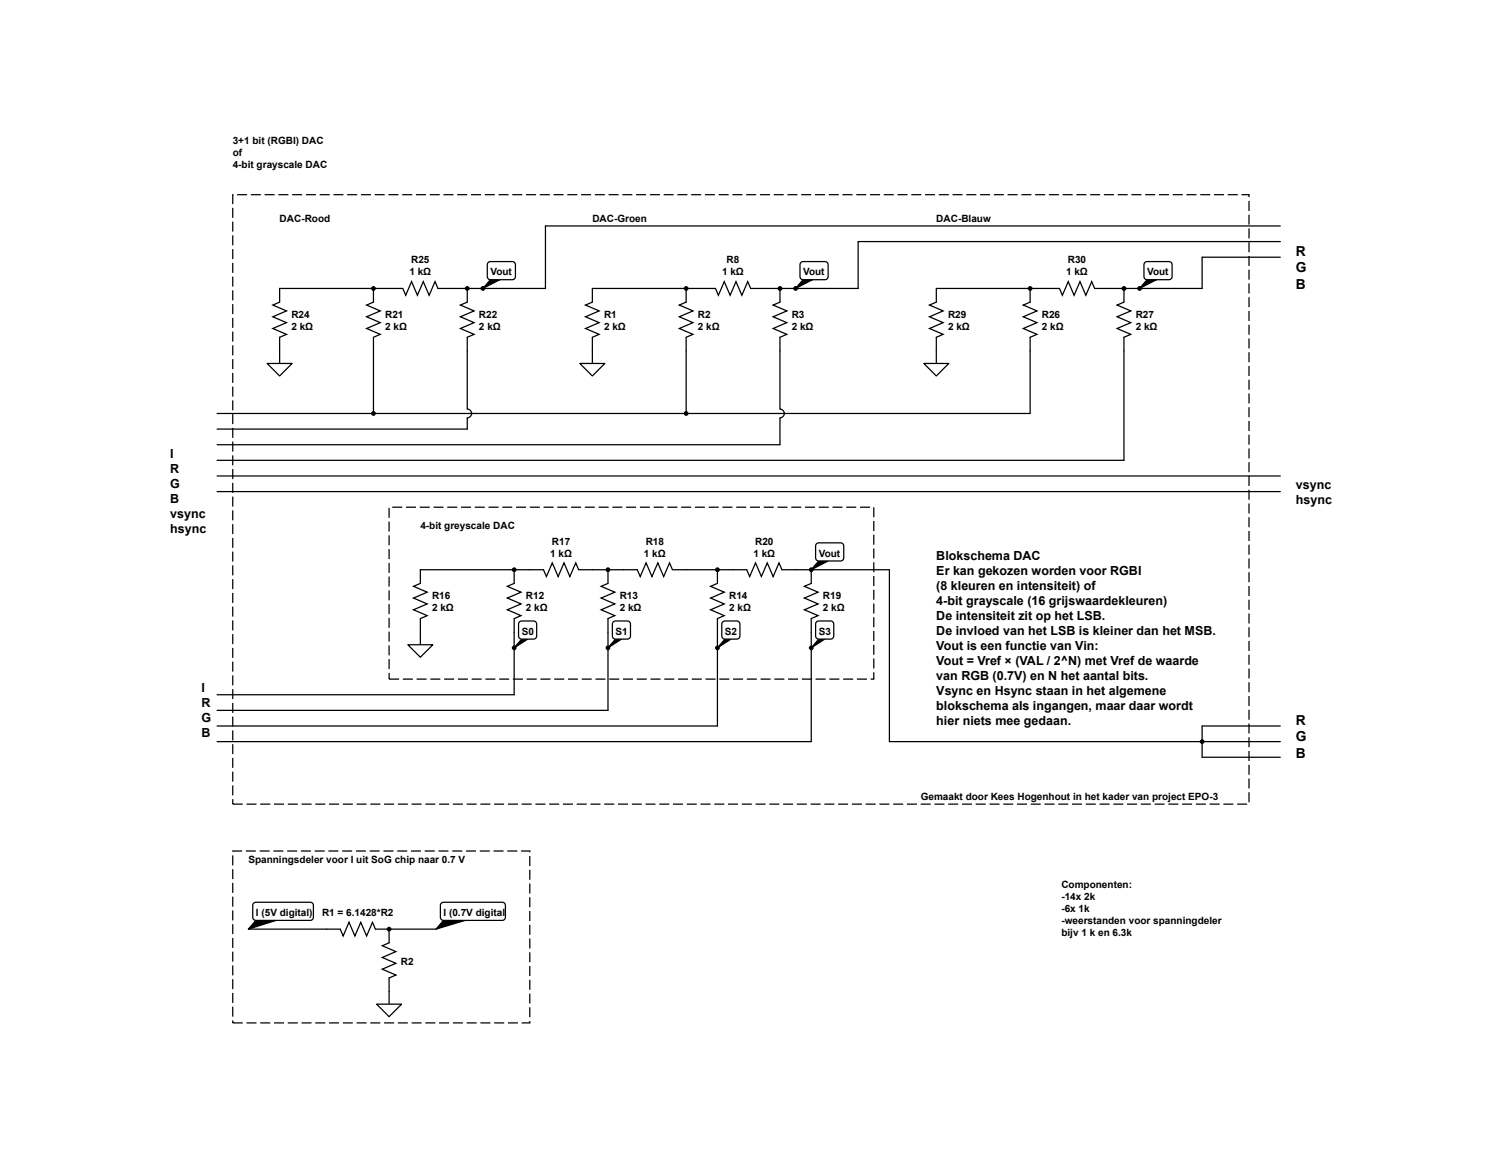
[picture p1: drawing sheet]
<svg xmlns="http://www.w3.org/2000/svg" width="279mm" height="216mm" viewBox="0 0 279 216" stroke-linecap="round" stroke-linejoin="round" font-family="sans-serif">
<path d="M43.3 36.2h189v113.5h-189zM72.4 94.4h90.1v32h-90.1zM43.3 158.4h55.3v32h-55.3z" fill="none" stroke="#000" stroke-width=".23" stroke-dasharray="1.9 .7" stroke-linecap="butt"/>
<path d="M91.2 52.1h1.8l-3.2 1.6zM149.4 52.1h1.7l-3.1 1.6zM213.4 52.1h1.7l-3.1 1.6zM152.3 104.4h1.7l-3.1 1.6zM97 119h1.2l-2.6 1.6zM114.5 119h1.1l-2.5 1.6zM134.9 119h1.1l-2.5 1.6zM152.3 119h1.1l-2.5 1.6zM47.6 171.3h3.8l-5.2 1.6zM82.5 171.3h4l-5.4 1.6z" fill="#000"/>
<g fill="none" stroke="#000" stroke-width=".23">
<path d="M91.2 52.1h1.8l-3.2 1.6zM110.2 53.7v2.5l-1.3 .6 2.6 1.1-2.6 1.1 2.6 1-2.6 1.1 2.6 1.1-1.3 .6v4.8M127.6 53.7v2.5l-1.2 .6 2.5 1.1-2.5 1.1 2.5 1-2.5 1.1 2.5 1.1-1.3 .6v2.5M130.5 53.7h2.6l.5 1.3 1.1-2.6 1.1 2.6 1.1-2.6 1.1 2.6 1.1-2.6 .5 1.3h2.6M145.1 53.7v2.5l-1.3 .6 2.6 1.1-2.6 1.1 2.6 1-2.6 1.1 2.6 1.1-1.3 .6v2.5M149.4 52.1h1.7l-3.1 1.6zM213.4 52.1h1.7l-3.1 1.6zM97 119h1.2l-2.6 1.6zM114.5 119h1.1l-2.5 1.6zM134.9 119h1.1l-2.5 1.6zM152.3 104.4h1.7l-3.1 1.6zM152.3 119h1.1l-2.5 1.6z"/>
<path d="M47.6 171.3h3.8l-5.2 1.6zM82.5 171.3h4l-5.4 1.6z"/>
</g>
<path d="M107.9 67.6h4.6l-2.3 2.4z" fill="#fff"/>
<path d="M142.2 53.7h17.4M107.9 67.6h4.6l-2.3 2.4zM127.6 65.3v11.7M145.1 65.3v10.8a.81 .81 0 0 1 .8 .9 .81 .81 0 0 1-.8 .8v5M78.2 106v2.6l-1.3 .5 2.6 1.1-2.6 1.1 2.6 1.1-2.6 1.1 2.6 1.1-1.3 .5v4.9M95.6 106v2.6l-1.2 .5 2.5 1.1-2.5 1.1 2.5 1.1-2.5 1.1 2.5 1.1-1.3 .5v2.6M98.6 106h2.5l.5 1.3 1.1-2.5 1.1 2.5 1.1-2.5 1.1 2.5 1.1-2.5 .5 1.2h2.6M113.1 106v2.6l-1.3 .5 2.6 1.1-2.6 1.1 2.6 1.1-2.6 1.1 2.6 1.1-1.3 .5v2.6M116 106h2.5l.6 1.3 1.1-2.5 1.1 2.5 1.1-2.5 1.1 2.5 1-2.5 .6 1.2h2.5M133.5 106v2.6l-1.3 .5 2.5 1.1-2.5 1.1 2.5 1.1-2.5 1.1 2.5 1.1-1.2 .5v2.6" fill="none" stroke="#000" stroke-width=".23"/>
<path d="M75.9 120h4.6l-2.3 2.3z" fill="#fff"/>
<path d="M75.9 120h4.6l-2.3 2.3zM110.2 106h5.8M150.9 106v2.6l-1.3 .5 2.6 1.1-2.6 1.1 2.6 1.1-2.6 1.1 2.6 1.1-1.3 .5v2.6" fill="none" stroke="#000" stroke-width=".23"/>
<path d="M96.6 115.7l.4-.1h2.3a.58 .58 0 0 1 .5 .6v2.2a.58 .58 0 0 1-.5 .6h-2.3a.58 .58 0 0 1-.5-.6v-2.2z" fill="#fff"/>
<path d="M96.6 115.7l.4-.1h2.3a.58 .58 0 0 1 .5 .6v2.2a.58 .58 0 0 1-.5 .6h-2.3a.58 .58 0 0 1-.5-.6v-2.2z" fill="none" stroke="#000" stroke-width=".23"/>
<path d="M114.1 115.7l.4-.1h2.2a.58 .58 0 0 1 .6 .6v2.2a.58 .58 0 0 1-.6 .6h-2.2a.58 .58 0 0 1-.6-.6v-2.2z" fill="#fff"/>
<path d="M114.1 115.7l.4-.1h2.2a.58 .58 0 0 1 .6 .6v2.2a.58 .58 0 0 1-.6 .6h-2.2a.58 .58 0 0 1-.6-.6v-2.2z" fill="none" stroke="#000" stroke-width=".23"/>
<path d="M134.4 115.7l.5-.1h2.2a.58 .58 0 0 1 .5 .6v2.2a.58 .58 0 0 1-.5 .6h-2.2a.58 .58 0 0 1-.6-.6v-2.2z" fill="#fff"/>
<path d="M134.4 115.7l.5-.1h2.2a.58 .58 0 0 1 .5 .6v2.2a.58 .58 0 0 1-.5 .6h-2.2a.58 .58 0 0 1-.6-.6v-2.2z" fill="none" stroke="#000" stroke-width=".23"/>
<path d="M151.9 115.7l.4-.1h2.2a.58 .58 0 0 1 .6 .6v2.2a.58 .58 0 0 1-.6 .6h-2.2a.58 .58 0 0 1-.6-.6v-2.2z" fill="#fff"/>
<path d="M95.6 117.7v11.6M113.1 117.7v14.5M133.5 117.7v17.4M150.9 117.7v20.3M151.9 115.7l.4-.1h2.2a.58 .58 0 0 1 .6 .6v2.2a.58 .58 0 0 1-.6 .6h-2.2a.58 .58 0 0 1-.6-.6v-2.2z" fill="none" stroke="#000" stroke-width=".23"/>
<path d="M151.9 101.2l.4-.2h4.1a.58 .58 0 0 1 .6 .6v2.2a.58 .58 0 0 1-.6 .6h-4.1a.58 .58 0 0 1-.6-.6v-2.2z" fill="#fff"/>
<path d="M127.6 106h11.3l.6 1.3 1-2.5 1.1 2.5 1.1-2.5 1.1 2.5 1.1-2.5 .6 1.2h19.9M151.9 101.2l.4-.2h4.1a.58 .58 0 0 1 .6 .6v2.2a.58 .58 0 0 1-.6 .6h-4.1a.58 .58 0 0 1-.6-.6v-2.2z" fill="none" stroke="#000" stroke-width=".23"/>
<path d="M149 48.9l.4-.2h4.1a.58 .58 0 0 1 .5 .6v2.2a.58 .58 0 0 1-.5 .6h-4.1a.58 .58 0 0 1-.6-.6v-2.2z" fill="#fff"/>
<path d="M52 53.7v2.5l-1.3 .6 2.6 1.1-2.6 1.1 2.6 1-2.6 1.1 2.6 1.1-1.3 .6v4.8M69.5 53.7v2.5l-1.3 .6 2.5 1.1-2.5 1.1 2.5 1-2.5 1.1 2.5 1.1-1.2 .6v2.5M72.4 53.7h2.5l.6 1.3 1.1-2.6 1 2.6 1.1-2.6 1.1 2.6 1.1-2.6 .6 1.3h2.5M86.9 53.7v2.5l-1.3 .6 2.6 1.1-2.6 1.1 2.6 1-2.6 1.1 2.6 1.1-1.3 .6v2.5M149 48.9l.4-.2h4.1a.58 .58 0 0 1 .5 .6v2.2a.58 .58 0 0 1-.5 .6h-4.1a.58 .58 0 0 1-.6-.6v-2.2z" fill="none" stroke="#000" stroke-width=".23"/>
<path d="M49.7 67.6h4.6l-2.3 2.4z" fill="#fff"/>
<path d="M84 53.7h17.5M49.7 67.6h4.6l-2.3 2.4zM86.9 65.3v10.8a.81 .81 0 0 1 .8 .9 .81 .81 0 0 1-.8 .8v2.1" fill="none" stroke="#000" stroke-width=".23"/>
<path d="M90.8 48.9l.4-.2h4.1a.58 .58 0 0 1 .6 .6v2.2a.58 .58 0 0 1-.6 .6h-4.1a.58 .58 0 0 1-.6-.6v-2.2z" fill="#fff"/>
<path d="M90.8 48.9l.4-.2h4.1a.58 .58 0 0 1 .6 .6v2.2a.58 .58 0 0 1-.6 .6h-4.1a.58 .58 0 0 1-.6-.6v-2.2zM174.2 53.7v2.5l-1.3 .6 2.5 1.1-2.5 1.1 2.5 1-2.5 1.1 2.5 1.1-1.2 .6v4.8M191.6 53.7v2.5l-1.2 .6 2.5 1.1-2.5 1.1 2.5 1-2.5 1.1 2.5 1.1-1.3 .6v2.5M194.5 53.7h2.6l.5 1.3 1.1-2.6 1.1 2.6 1.1-2.6 1.1 2.6 1.1-2.6 .5 1.3h2.6M209.1 53.7v2.5l-1.3 .6 2.5 1.1-2.5 1.1 2.5 1-2.5 1.1 2.5 1.1-1.2 .6v2.5" fill="none" stroke="#000" stroke-width=".23"/>
<path d="M171.8 67.6h4.7l-2.3 2.4z" fill="#fff"/>
<path d="M171.8 67.6h4.7l-2.3 2.4zM191.6 65.3v11.7M209.1 65.3v20.4" fill="none" stroke="#000" stroke-width=".23"/>
<path d="M213 48.9l.4-.2h4.1a.58 .58 0 0 1 .5 .6v2.2a.58 .58 0 0 1-.5 .6h-4.1a.58 .58 0 0 1-.6-.6v-2.2z" fill="#fff"/>
<g fill="none" stroke="#000" stroke-width=".23">
<path d="M213 48.9l.4-.2h4.1a.58 .58 0 0 1 .5 .6v2.2a.58 .58 0 0 1-.5 .6h-4.1a.58 .58 0 0 1-.6-.6v-2.2zM238.2 42.1h-136.7v11.6M238.2 45h-78.6v8.7M238.2 47.9h-14.6v5.8h-17.4M40.4 79.9h46.5M127.6 77h64M40.4 82.8h104.7M40.4 85.7h168.7M165.4 106v32h72.8M40.4 129.3h55.2M40.4 132.2h72.7M40.4 135.1h93.1"/>
<path d="M40.4 138h110.5M238.2 135.1h-14.6v5.8h14.6M60.7 172.9h2.6l.5 1.3 1.1-2.5 1.1 2.5 1.1-2.5 1.1 2.5 1.1-2.5 .5 1.2h11.3M72.4 172.9v2.6l-1.3 .5 2.6 1.1-2.6 1.1 2.6 1.1-2.6 1.1 2.6 1.1-1.3 .5v2.6"/>
</g>
<path d="M82.1 168.1l.4-.2h10.9a.58 .58 0 0 1 .6 .6v2.2a.58 .58 0 0 1-.6 .6h-10.9a.58 .58 0 0 1-.6-.6v-2.2z" fill="#fff"/>
<path d="M82.1 168.1l.4-.2h10.9a.58 .58 0 0 1 .6 .6v2.2a.58 .58 0 0 1-.6 .6h-10.9a.58 .58 0 0 1-.6-.6v-2.2zM72.4 184.6v2.3" fill="none" stroke="#000" stroke-width=".23"/>
<path d="M70.1 186.9h4.6l-2.3 2.3z" fill="#fff"/>
<path d="M70.1 186.9h4.6l-2.3 2.3z" fill="none" stroke="#000" stroke-width=".23"/>
<path d="M47.2 168.1l.4-.2h10.1a.58 .58 0 0 1 .6 .6v2.2a.58 .58 0 0 1-.6 .6h-10.1a.58 .58 0 0 1-.6-.6v-2.2z" fill="#fff"/>
<path d="M52 53.7h20.4M110.2 53.7h20.3M174.2 53.7h20.3M40.4 77h87.2M69.5 65.3v11.7M40.4 88.6h197.8M40.4 91.5h197.8M78.2 106h20.4M46.2 172.9h14.5M47.2 168.1l.4-.2h10.1a.58 .58 0 0 1 .6 .6v2.2a.58 .58 0 0 1-.6 .6h-10.1a.58 .58 0 0 1-.6-.6v-2.2z" fill="none" stroke="#000" stroke-width=".23"/>
<g fill="#000">
<circle cx="69.5" cy="53.7" r=".35"/>
<circle cx="86.9" cy="53.7" r=".35"/>
<circle cx="89.8" cy="53.7" r=".35"/>
<circle cx="127.6" cy="53.7" r=".35"/>
<circle cx="145.1" cy="53.7" r=".35"/>
<circle cx="148" cy="53.7" r=".35"/>
<circle cx="191.6" cy="53.7" r=".35"/>
<circle cx="209.1" cy="53.7" r=".35"/>
<circle cx="212" cy="53.7" r=".35"/>
<circle cx="69.5" cy="77" r=".35"/>
<circle cx="127.6" cy="77" r=".35"/>
<circle cx="95.6" cy="106" r=".35"/>
<circle cx="113.1" cy="106" r=".35"/>
<circle cx="133.5" cy="106" r=".35"/>
<circle cx="150.9" cy="106" r=".35"/>
<circle cx="95.6" cy="120.6" r=".35"/>
<circle cx="113.1" cy="120.6" r=".35"/>
<circle cx="133.5" cy="120.6" r=".35"/>
<circle cx="150.9" cy="120.6" r=".35"/>
<circle cx="223.6" cy="138" r=".35"/>
<circle cx="72.4" cy="172.9" r=".35"/>
</g>
<g fill="none" stroke="#000" stroke-width=".19">
<circle cx="69.5" cy="53.7" r=".35"/>
<circle cx="86.9" cy="53.7" r=".35"/>
<circle cx="89.8" cy="53.7" r=".35"/>
<circle cx="127.6" cy="53.7" r=".35"/>
<circle cx="145.1" cy="53.7" r=".35"/>
<circle cx="148" cy="53.7" r=".35"/>
<circle cx="191.6" cy="53.7" r=".35"/>
<circle cx="209.1" cy="53.7" r=".35"/>
<circle cx="212" cy="53.7" r=".35"/>
<circle cx="69.5" cy="77" r=".35"/>
<circle cx="127.6" cy="77" r=".35"/>
<circle cx="95.6" cy="106" r=".35"/>
<circle cx="113.1" cy="106" r=".35"/>
<circle cx="133.5" cy="106" r=".35"/>
<circle cx="150.9" cy="106" r=".35"/>
<circle cx="95.6" cy="120.6" r=".35"/>
<circle cx="113.1" cy="120.6" r=".35"/>
<circle cx="133.5" cy="120.6" r=".35"/>
<circle cx="150.9" cy="120.6" r=".35"/>
<circle cx="223.6" cy="138" r=".35"/>
<circle cx="72.4" cy="172.9" r=".35"/>
</g>
<g font-size="2.6">
<text x="241.1" y="47.6">R</text>
<text x="241.1" y="50.7">G</text>
<text x="241.1" y="53.8">B</text>
<text x="241.1" y="134.9">R</text>
<text x="241.1" y="138">G</text>
<text x="241.1" y="141">B</text>
</g>
<g font-size="2.3">
<text x="31.7" y="85.2">I</text>
<text x="31.7" y="88">R</text>
<text x="31.7" y="90.8">G</text>
<text x="31.7" y="93.6">B</text>
<text x="241.1" y="91">vsync</text>
<text x="241.1" y="93.8">hsync</text>
<text x="31.7" y="96.4">vsync</text>
<text x="31.7" y="99.2">hsync</text>
<text x="174.2" y="104.2">Blokschema DAC</text>
<text x="174.2" y="107">Er kan gekozen worden voor RGBI</text>
<text x="174.2" y="109.8">(8 kleuren en intensiteit) of</text>
<text x="174.2" y="112.6">4-bit grayscale (16 grijswaardekleuren)</text>
<text x="174.2" y="115.3">De intensiteit zit op het LSB.</text>
<text x="174.2" y="118.1">De invloed van het LSB is kleiner dan het MSB.</text>
<text x="174.2" y="120.9">Vout is een functie van Vin:</text>
<text x="174.2" y="123.7">Vout = Vref × (VAL / 2^N) met Vref de waarde</text>
<text x="37.5" y="128.8">I</text>
<text x="37.5" y="131.6">R</text>
<text x="174.2" y="126.5">van RGB (0.7V) en N het aantal bits.</text>
<text x="174.2" y="129.3">Vsync en Hsync staan in het algemene</text>
<text x="37.5" y="134.4">G</text>
<text x="37.5" y="137.2">B</text>
<text x="174.2" y="132.1">blokschema als ingangen, maar daar wordt</text>
<text x="174.2" y="134.9">hier niets mee gedaan.</text>
</g>
<g font-size="1.9">
<text x="43.3" y="26.8">3+1 bit (RGBI) DAC</text>
<text x="43.3" y="29">of</text>
<text x="43.3" y="31.2">4-bit grayscale DAC</text>
<text x="52" y="41.3">DAC-Rood</text>
<text x="110.2" y="41.3">DAC-Groen</text>
<text x="174.2" y="41.3">DAC-Blauw</text>
<text x="76.2" y="51.2">1 kΩ</text>
<text x="76.5" y="49">R25</text>
<text x="91.2" y="51.3">Vout</text>
<text x="134.3" y="51.2">1 kΩ</text>
<text x="135.2" y="49">R8</text>
<text x="149.4" y="51.3">Vout</text>
<text x="198.3" y="51.2">1 kΩ</text>
<text x="198.6" y="49">R30</text>
<text x="213.4" y="51.3">Vout</text>
<text x="54.2" y="59.2">R24</text>
<text x="71.7" y="59.2">R21</text>
<text x="89.1" y="59.2">R22</text>
<text x="112.4" y="59.2">R1</text>
<text x="129.8" y="59.2">R2</text>
<text x="147.3" y="59.2">R3</text>
<text x="176.4" y="59.2">R29</text>
<text x="193.8" y="59.2">R26</text>
<text x="211.3" y="59.2">R27</text>
<text x="54.2" y="61.5">2 kΩ</text>
<text x="71.7" y="61.5">2 kΩ</text>
<text x="89.1" y="61.5">2 kΩ</text>
<text x="112.4" y="61.5">2 kΩ</text>
<text x="129.8" y="61.5">2 kΩ</text>
<text x="147.3" y="61.5">2 kΩ</text>
<text x="176.4" y="61.5">2 kΩ</text>
<text x="193.8" y="61.5">2 kΩ</text>
<text x="211.3" y="61.5">2 kΩ</text>
<text x="78.2" y="98.4">4-bit greyscale DAC</text>
<text x="102.7" y="101.3">R17</text>
<text x="120.1" y="101.3">R18</text>
<text x="140.5" y="101.3">R20</text>
<text x="102.3" y="103.6">1 kΩ</text>
<text x="119.8" y="103.6">1 kΩ</text>
<text x="140.1" y="103.6">1 kΩ</text>
<text x="152.3" y="103.6">Vout</text>
<text x="80.4" y="111.6">R16</text>
<text x="80.4" y="113.8">2 kΩ</text>
<text x="97.8" y="111.6">R12</text>
<text x="97.8" y="113.8">2 kΩ</text>
<text x="115.3" y="111.6">R13</text>
<text x="115.3" y="113.8">2 kΩ</text>
<text x="135.6" y="111.6">R14</text>
<text x="135.6" y="113.8">2 kΩ</text>
<text x="153.1" y="111.6">R19</text>
<text x="153.1" y="113.8">2 kΩ</text>
<text x="97" y="118.2">S0</text>
<text x="114.5" y="118.2">S1</text>
<text x="134.9" y="118.2">S2</text>
<text x="152.3" y="118.2">S3</text>
<text x="171.3" y="148.9">Gemaakt door Kees Hogenhout in het kader van project EPO-3</text>
<text x="46.2" y="160.6">Spanningsdeler voor I uit SoG chip naar 0.7 V</text>
<text x="197.4" y="165.3">Componenten:</text>
<text x="197.4" y="167.5">-14x 2k</text>
<text x="47.6" y="170.5">I (5V digital)</text>
<text x="59.9" y="170.5">R1 = 6.1428*R2</text>
<text x="82.5" y="170.5">I (0.7V digital</text>
<text x="197.4" y="169.7">-6x 1k</text>
<text x="197.4" y="172">-weerstanden voor spanningdeler</text>
<text x="74.6" y="179.6">R2</text>
<text x="197.4" y="174.2">bijv 1 k en 6.3k</text>
</g>
</svg>
